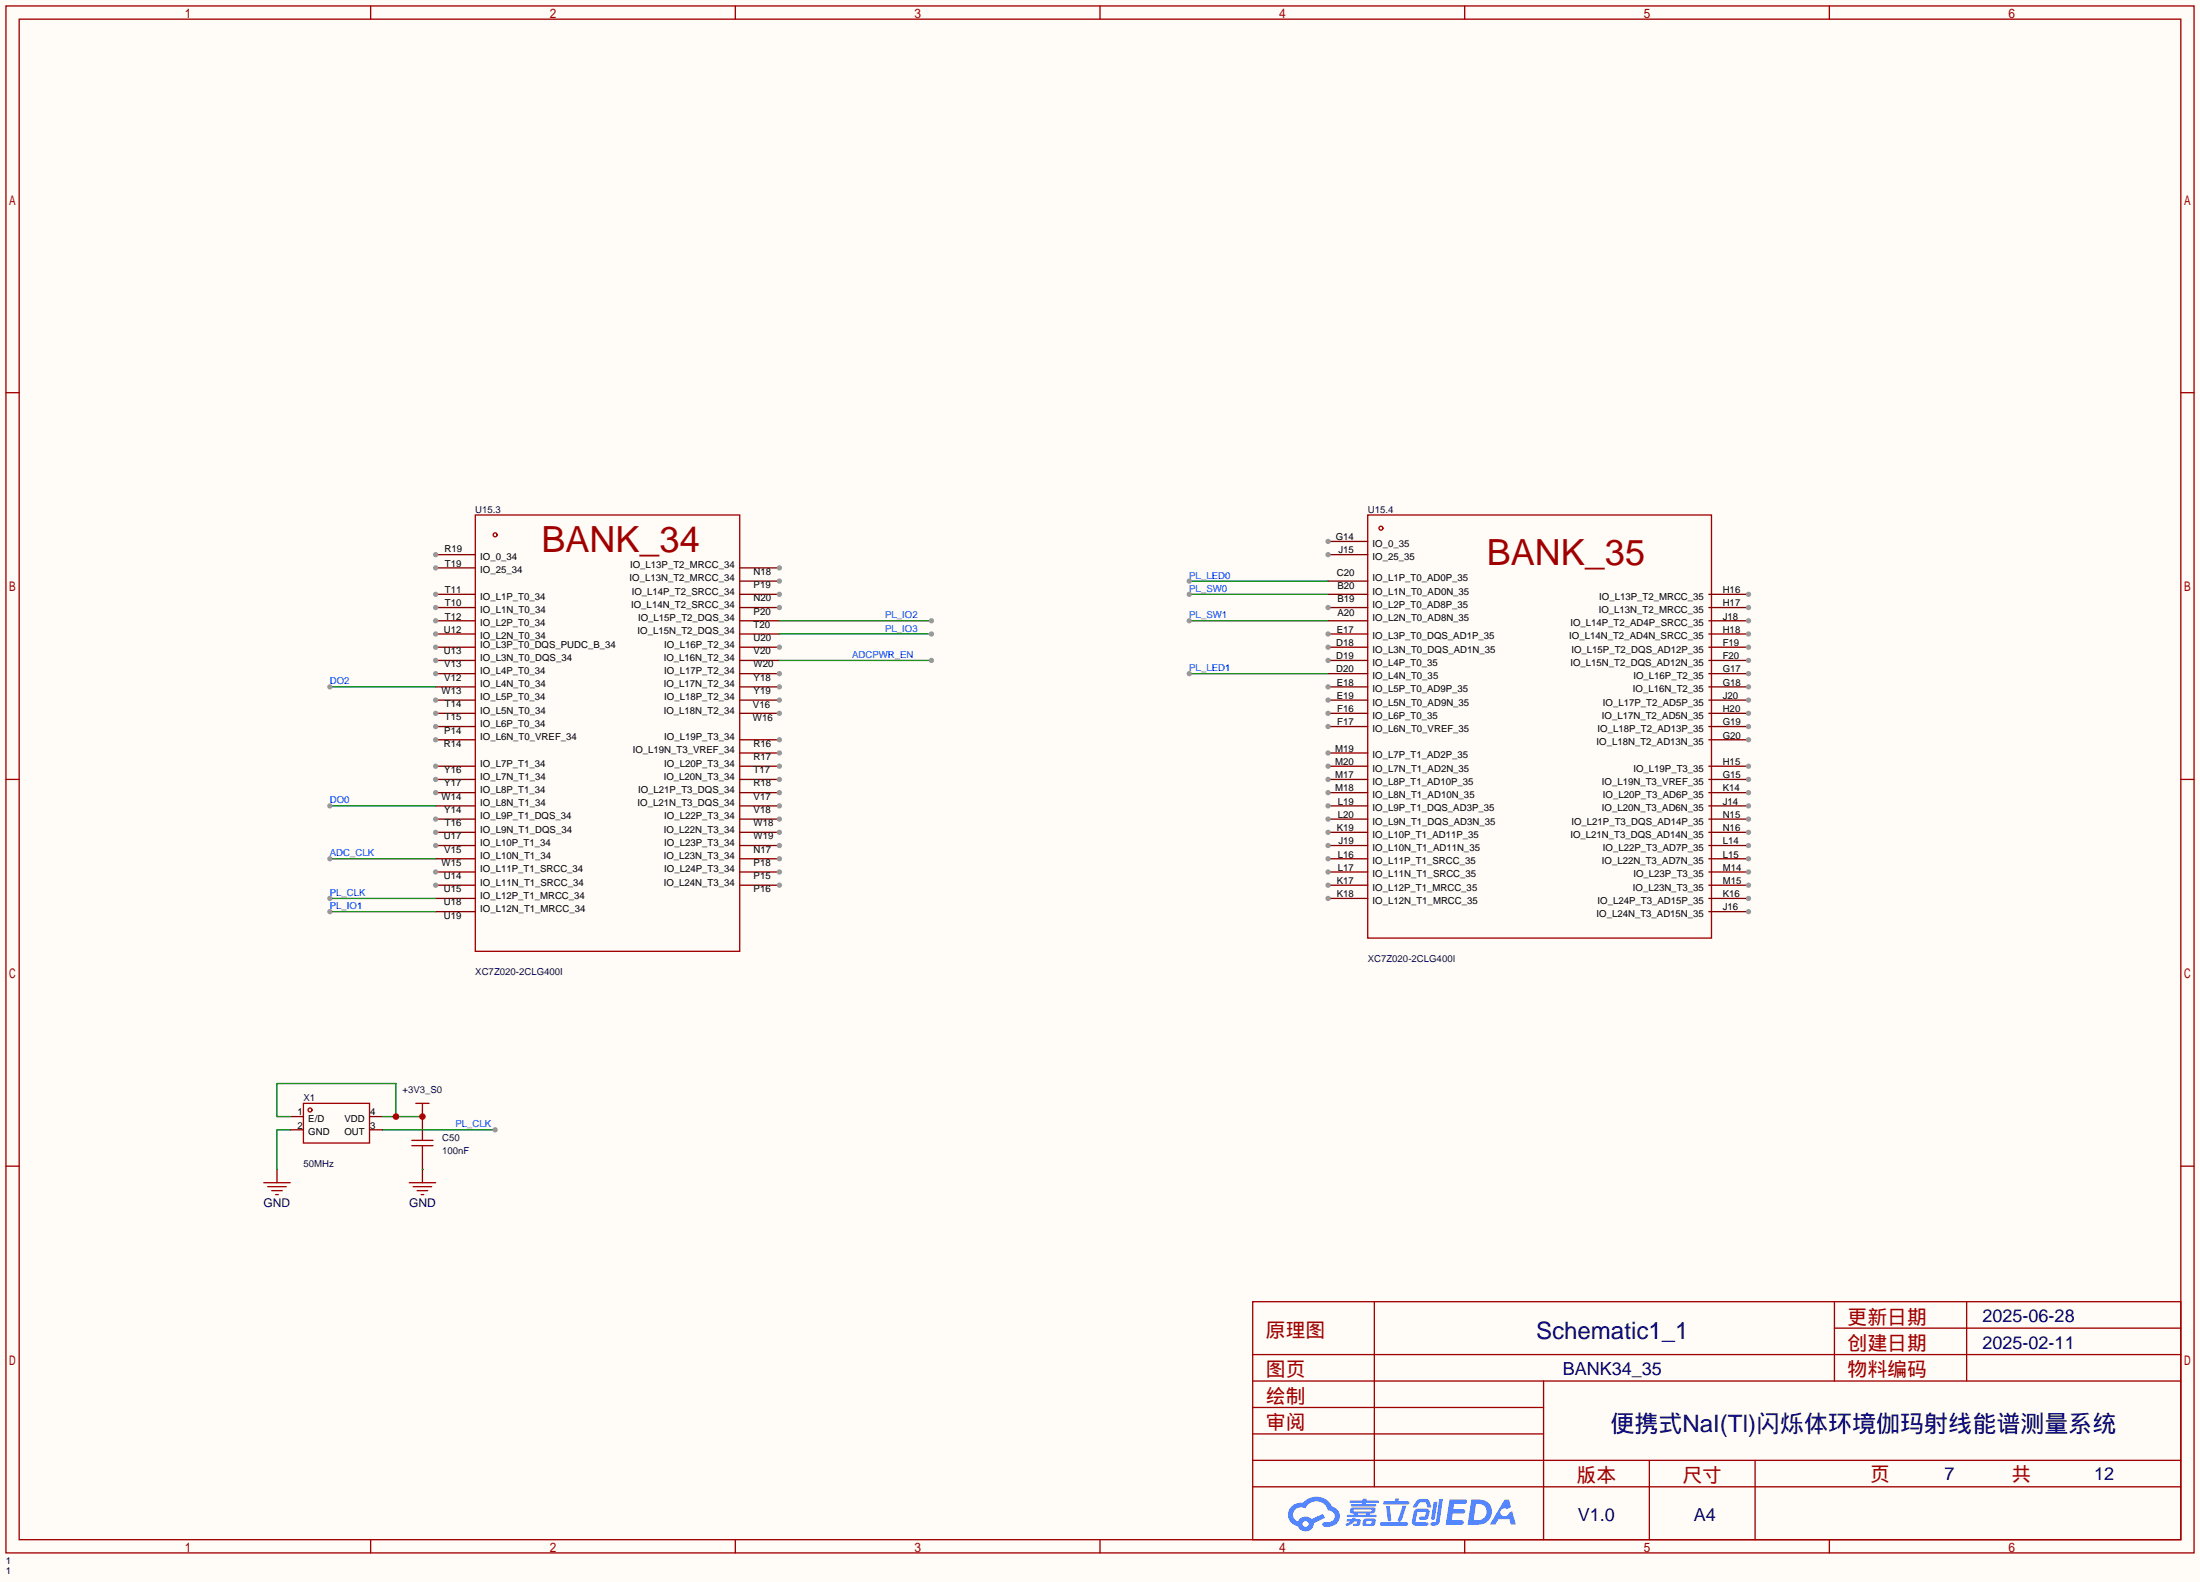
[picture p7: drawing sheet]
<svg xmlns="http://www.w3.org/2000/svg" width="423mm" height="304mm" viewBox="0 0 423 304" stroke-linecap="round" stroke-linejoin="round" font-family="sans-serif">
<path d="M0 0h422.7v303.9h-422.7z" fill="#fffcf7"/>
<g fill="none" stroke="#a10000" stroke-width=".25">
<path d="M1.1 1.1h420.4v297.2h-420.4zM3.7 3.7h415.3v292.1h-415.3zM71.2 1.1v2.6M141.3 1.1v2.6M211.3 1.1v2.6M281.4 1.1v2.6M351.5 1.1v2.6M1.1 75.4h2.6M419 75.4h2.5M1.1 149.7h2.6M419 149.7h2.5M1.1 224h2.6"/>
<path d="M419 224h2.5M240.7 250.1h178.3v45.7h-178.3zM264 250.1v35.5M352.4 250.1v15.2M352.4 255.1h66.6M377.8 250.1v15.2M240.7 270.4h55.8M240.7 265.3h178.3M240.7 275.5h55.8M240.7 260.2h178.3M296.5 265.3v30.5M71.2 295.8v2.5"/>
<path d="M141.3 295.8v2.5M211.3 295.8v2.5M240.7 285.6h178.3M240.7 280.5h178.3M281.4 295.8v2.5M316.9 280.5v15.3M337.2 280.5v15.3M351.5 295.8v2.5"/>
</g>
<g fill="#5487ff">
<path d="M278.5 288h2.1a.97 .97 0 0 1 1.3 .5 .53 .53 0 0 1-.7 .4h-1.8l-.2 1h1.9a.43 .43 0 0 1 .4 .5 .43 .43 0 0 1-.5 .4h-1.9l-.2 1.3h1.7a.45 .45 0 0 1 .6 .1 .45 .45 0 0 1-.2 .6l-3.3 .1z"/>
<path d="M289.1 288.1h.8l.4 1.4-.7 .4a.82 .82 0 0 0-1.2 .1 .82 .82 0 0 0 .1 1.1 .82 .82 0 0 0 1.1 0l.3-.5 .6-.3 .7 2.6h-1l-.2-1.1h-2.1l-.6 1.1h-1.1z"/>
<path d="M275.4 288.5h.8l-.5 3.2a.36 .36 0 0 1-.4 .3 .36 .36 0 0 1-.4-.3z"/>
<path d="M276.5 288h.7l-.6 4.3a1.13 1.13 0 0 1-1.8 .6l.2-.4 .7-.1 .2-.2z"/>
<path d="M272.2 288.3l.6-.3h1a.77 .77 0 0 1 .9 .5l.3 .9-.2 .2h-.5l-.3-.9-.2-.1h-1l-.7 1h-.6l-.1-.2z"/>
<path d="M271.8 290.2l.5-.4h1.7a.66 .66 0 0 1 .6 1l-.1 .4a.81 .81 0 0 1-.9 .8h-.7a.32 .32 0 0 1-.3-.4 .32 .32 0 0 1 .4-.3h.7l.2-.8h-1.6l-.3 1.9 2.1 .1a.32 .32 0 0 1 .3 .3 .32 .32 0 0 1-.3 .3h-2.3l-.5-.3-.1-.5z"/>
<path d="M265.2 292.4h5a.33 .33 0 0 1 .3 .4 .33 .33 0 0 1-.3 .3h-4.9l-.2-.2z"/>
<path d="M269.5 289.3h.7l-.6 2a1.04 1.04 0 0 1-.7 1l-.4-.3z"/>
<path d="M266.3 289.3h.7l.3 2.6a.34 .34 0 0 1-.3 .3 .34 .34 0 0 1-.4-.2z"/>
<path d="M265.8 288.4h2.2l.2-.6h.6l-.1 .6h1.8a.32 .32 0 0 1 .3 .3 .32 .32 0 0 1-.4 .3h-4.5l-.2-.1z"/>
<path d="M258.8 291.8h.9l.1-.2h.7l-.1 .2 .9 .1a.82 .82 0 0 1-.6 1.3h-.8v-.5l.8-.1v-.3h-.5l-.5 .4-1 .5-.2-.5 1-.4h-.8z"/>
<path d="M259.3 288.3h2.5v-.4h.8l-.1 .4h2.2l.2 .2-.2 .2h-2.3v.3h1.8l.2 .2-.2 .2h-4.5l-.2-.2 .1-.2h2l.1-.3h-2.3l-.1-.1z"/>
<path d="M282.7 288l-.8 4.9h1.7a2.47 2.47 0 0 0 2.9-1.7 2.47 2.47 0 0 0-1.4-3zM283.6 288.9a1.61 1.61 0 0 1 2 1.4 1.61 1.61 0 0 1-1.8 1.8h-.7z"/>
<path d="M259.5 289.8a.55 .55 0 0 0-.2 .7 .55 .55 0 0 0 .7 .2l.1 .3h-1.3v.4h5.5l.2-.1-.2-.3h-1.2l.2-.3a.7 .7 0 0 0 .8-.2 .7 .7 0 0 0 0-.9h-4.2zM260.1 290h3.3l.2 .1-.2 .3h-3.3l-.1-.2zM260.8 290.7h1.7l-.2 .3h-1.4z"/>
<path d="M262 291.9a1.05 1.05 0 0 0-.1 1.2 2.91 2.91 0 0 0 2.2-.1 .98 .98 0 0 0 0-1.2l-1.6-.1zM262.6 292.2h.8h.1v.3l-.2 .2h-.8z"/>
<path d="M248.2 289.4a2.23 2.23 0 0 0-.7 2.3 2.23 2.23 0 0 0 1.8 1.5 1.58 1.58 0 0 0 1.8 1 1.58 1.58 0 0 0 1.3-1.6l2.2-1-.5-.8-2.1 1a1.65 1.65 0 0 0-2.7 .5 1.45 1.45 0 0 1-.7-2 1.45 1.45 0 0 1 2-.6l.2 .1a2.3 2.3 0 0 1 2.3-1.4 2.3 2.3 0 0 1 2.1 1.8 1.12 1.12 0 0 1 1.2 1 1.12 1.12 0 0 1-1.1 1.2h-.7a.45 .45 0 0 0-.6 .4 .45 .45 0 0 0 .5 .5 2.21 2.21 0 0 0 2.2-.6 2.21 2.21 0 0 0 .5-2.2 2.13 2.13 0 0 0-1.3-1.1 3.3 3.3 0 0 0-5.6-.7l-1.1 .1zM250.3 292.8a.57 .57 0 0 1 1.1 0 .57 .57 0 0 1-1.1 0z"/>
</g>
<path d="M83.7 114.2h7.6" fill="none" stroke="#870000" stroke-width=".25"/>
<circle cx="83.7" cy="114.2" r=".51" fill="#999"/>
<path d="M83.7 116.7h7.6" fill="none" stroke="#870000" stroke-width=".25"/>
<circle cx="83.7" cy="116.7" r=".51" fill="#999"/>
<path d="M83.7 119.3h7.6" fill="none" stroke="#870000" stroke-width=".25"/>
<circle cx="83.7" cy="119.3" r=".51" fill="#999"/>
<path d="M83.7 121.8h7.6" fill="none" stroke="#870000" stroke-width=".25"/>
<circle cx="83.7" cy="121.8" r=".51" fill="#999"/>
<path d="M83.7 124.3h7.6" fill="none" stroke="#870000" stroke-width=".25"/>
<circle cx="83.7" cy="124.3" r=".51" fill="#999"/>
<path d="M83.7 126.9h7.6" fill="none" stroke="#870000" stroke-width=".25"/>
<circle cx="83.7" cy="126.9" r=".51" fill="#999"/>
<path d="M83.7 129.4h7.6" fill="none" stroke="#870000" stroke-width=".25"/>
<circle cx="83.7" cy="129.4" r=".51" fill="#999"/>
<path d="M83.7 132h7.6M83.7 134.5h7.6" fill="none" stroke="#870000" stroke-width=".25"/>
<circle cx="83.7" cy="134.5" r=".51" fill="#999"/>
<path d="M83.7 137h7.6" fill="none" stroke="#870000" stroke-width=".25"/>
<circle cx="83.7" cy="137" r=".51" fill="#999"/>
<path d="M83.7 139.6h7.6" fill="none" stroke="#870000" stroke-width=".25"/>
<circle cx="83.7" cy="139.6" r=".51" fill="#999"/>
<path d="M83.7 142.1h7.6" fill="none" stroke="#870000" stroke-width=".25"/>
<circle cx="83.7" cy="142.1" r=".51" fill="#999"/>
<path d="M83.7 147.2h7.6" fill="none" stroke="#870000" stroke-width=".25"/>
<circle cx="83.7" cy="147.2" r=".51" fill="#999"/>
<path d="M83.7 149.7h7.6" fill="none" stroke="#870000" stroke-width=".25"/>
<circle cx="83.7" cy="149.7" r=".51" fill="#999"/>
<path d="M83.7 152.3h7.6" fill="none" stroke="#870000" stroke-width=".25"/>
<circle cx="83.7" cy="152.3" r=".51" fill="#999"/>
<path d="M83.7 154.8h7.6M83.7 157.4h7.6" fill="none" stroke="#870000" stroke-width=".25"/>
<circle cx="83.7" cy="157.4" r=".51" fill="#999"/>
<path d="M83.7 159.9h7.6" fill="none" stroke="#870000" stroke-width=".25"/>
<circle cx="83.7" cy="159.9" r=".51" fill="#999"/>
<path d="M83.7 162.4h7.6" fill="none" stroke="#870000" stroke-width=".25"/>
<circle cx="83.7" cy="162.4" r=".51" fill="#999"/>
<path d="M83.7 165h7.6M83.7 167.5h7.6" fill="none" stroke="#870000" stroke-width=".25"/>
<circle cx="83.7" cy="167.5" r=".51" fill="#999"/>
<path d="M83.7 170.1h7.6" fill="none" stroke="#870000" stroke-width=".25"/>
<circle cx="83.7" cy="170.1" r=".51" fill="#999"/>
<path d="M142.1 109.1h7.6M83.7 172.6h7.6M83.7 175.1h7.6" fill="none" stroke="#870000" stroke-width=".25"/>
<circle cx="149.7" cy="109.1" r=".51" fill="#999"/>
<path d="M142.1 111.6h7.6" fill="none" stroke="#870000" stroke-width=".25"/>
<circle cx="149.7" cy="111.6" r=".51" fill="#999"/>
<path d="M142.1 114.2h7.6" fill="none" stroke="#870000" stroke-width=".25"/>
<circle cx="149.7" cy="114.2" r=".51" fill="#999"/>
<path d="M142.1 116.7h7.6" fill="none" stroke="#870000" stroke-width=".25"/>
<circle cx="149.7" cy="116.7" r=".51" fill="#999"/>
<path d="M142.1 119.3h7.6M142.1 121.8h7.6M142.1 124.3h7.6" fill="none" stroke="#870000" stroke-width=".25"/>
<circle cx="149.7" cy="124.3" r=".51" fill="#999"/>
<path d="M142.1 126.9h7.6M142.1 129.4h7.6" fill="none" stroke="#870000" stroke-width=".25"/>
<circle cx="149.7" cy="129.4" r=".51" fill="#999"/>
<path d="M142.1 132h7.6" fill="none" stroke="#870000" stroke-width=".25"/>
<circle cx="149.7" cy="132" r=".51" fill="#999"/>
<path d="M142.1 134.5h7.6" fill="none" stroke="#870000" stroke-width=".25"/>
<circle cx="149.7" cy="134.5" r=".51" fill="#999"/>
<path d="M142.1 137h7.6" fill="none" stroke="#870000" stroke-width=".25"/>
<circle cx="149.7" cy="137" r=".51" fill="#999"/>
<path d="M142.1 142.1h7.6" fill="none" stroke="#870000" stroke-width=".25"/>
<circle cx="149.7" cy="142.1" r=".51" fill="#999"/>
<path d="M142.1 144.7h7.6" fill="none" stroke="#870000" stroke-width=".25"/>
<circle cx="149.7" cy="144.7" r=".51" fill="#999"/>
<path d="M142.1 147.2h7.6" fill="none" stroke="#870000" stroke-width=".25"/>
<circle cx="149.7" cy="147.2" r=".51" fill="#999"/>
<path d="M142.1 149.7h7.6" fill="none" stroke="#870000" stroke-width=".25"/>
<circle cx="149.7" cy="149.7" r=".51" fill="#999"/>
<path d="M142.1 152.3h7.6" fill="none" stroke="#870000" stroke-width=".25"/>
<circle cx="149.7" cy="152.3" r=".51" fill="#999"/>
<path d="M142.1 154.8h7.6" fill="none" stroke="#870000" stroke-width=".25"/>
<circle cx="149.7" cy="154.8" r=".51" fill="#999"/>
<path d="M142.1 157.4h7.6" fill="none" stroke="#870000" stroke-width=".25"/>
<circle cx="149.7" cy="157.4" r=".51" fill="#999"/>
<path d="M142.1 159.9h7.6" fill="none" stroke="#870000" stroke-width=".25"/>
<circle cx="149.7" cy="159.9" r=".51" fill="#999"/>
<path d="M142.1 162.4h7.6" fill="none" stroke="#870000" stroke-width=".25"/>
<circle cx="149.7" cy="162.4" r=".51" fill="#999"/>
<path d="M142.1 165h7.6" fill="none" stroke="#870000" stroke-width=".25"/>
<circle cx="149.7" cy="165" r=".51" fill="#999"/>
<path d="M142.1 167.5h7.6" fill="none" stroke="#870000" stroke-width=".25"/>
<circle cx="149.7" cy="167.5" r=".51" fill="#999"/>
<path d="M142.1 170.1h7.6" fill="none" stroke="#870000" stroke-width=".25"/>
<circle cx="149.7" cy="170.1" r=".51" fill="#999"/>
<path d="M83.7 106.6h7.6" fill="none" stroke="#870000" stroke-width=".25"/>
<circle cx="83.7" cy="106.6" r=".51" fill="#999"/>
<path d="M83.7 109.1h7.6" fill="none" stroke="#870000" stroke-width=".25"/>
<circle cx="83.7" cy="109.1" r=".51" fill="#999"/>
<g fill="none" stroke="#a10000" stroke-width=".25">
<path d="M91.3 98.9h50.8v83.9h-50.8zM262.8 98.9h66v81.3h-66z"/>
<circle cx="95.1" cy="102.7" r=".38"/>
</g>
<path d="M255.1 121.8h7.7" fill="none" stroke="#870000" stroke-width=".25"/>
<circle cx="255.1" cy="121.8" r=".51" fill="#999"/>
<path d="M255.1 124.3h7.7" fill="none" stroke="#870000" stroke-width=".25"/>
<circle cx="255.1" cy="124.3" r=".51" fill="#999"/>
<path d="M255.1 126.9h7.7" fill="none" stroke="#870000" stroke-width=".25"/>
<circle cx="255.1" cy="126.9" r=".51" fill="#999"/>
<path d="M255.1 129.4h7.7M255.1 132h7.7" fill="none" stroke="#870000" stroke-width=".25"/>
<circle cx="255.1" cy="132" r=".51" fill="#999"/>
<path d="M255.1 134.5h7.7" fill="none" stroke="#870000" stroke-width=".25"/>
<circle cx="255.1" cy="134.5" r=".51" fill="#999"/>
<path d="M255.1 137h7.7" fill="none" stroke="#870000" stroke-width=".25"/>
<circle cx="255.1" cy="137" r=".51" fill="#999"/>
<path d="M255.1 139.6h7.7" fill="none" stroke="#870000" stroke-width=".25"/>
<circle cx="255.1" cy="139.6" r=".51" fill="#999"/>
<path d="M255.1 144.7h7.7" fill="none" stroke="#870000" stroke-width=".25"/>
<circle cx="255.1" cy="144.7" r=".51" fill="#999"/>
<path d="M255.1 147.2h7.7" fill="none" stroke="#870000" stroke-width=".25"/>
<circle cx="255.1" cy="147.2" r=".51" fill="#999"/>
<path d="M255.1 149.7h7.7" fill="none" stroke="#870000" stroke-width=".25"/>
<circle cx="255.1" cy="149.7" r=".51" fill="#999"/>
<path d="M255.1 152.3h7.7" fill="none" stroke="#870000" stroke-width=".25"/>
<circle cx="255.1" cy="152.3" r=".51" fill="#999"/>
<path d="M255.1 154.8h7.7" fill="none" stroke="#870000" stroke-width=".25"/>
<circle cx="255.1" cy="154.8" r=".51" fill="#999"/>
<path d="M255.1 157.4h7.7" fill="none" stroke="#870000" stroke-width=".25"/>
<circle cx="255.1" cy="157.4" r=".51" fill="#999"/>
<path d="M255.1 159.9h7.7" fill="none" stroke="#870000" stroke-width=".25"/>
<circle cx="255.1" cy="159.9" r=".51" fill="#999"/>
<path d="M255.1 162.4h7.7" fill="none" stroke="#870000" stroke-width=".25"/>
<circle cx="255.1" cy="162.4" r=".51" fill="#999"/>
<path d="M255.1 165h7.7" fill="none" stroke="#870000" stroke-width=".25"/>
<circle cx="255.1" cy="165" r=".51" fill="#999"/>
<path d="M255.1 167.5h7.7" fill="none" stroke="#870000" stroke-width=".25"/>
<circle cx="255.1" cy="167.5" r=".51" fill="#999"/>
<path d="M255.1 170.1h7.7" fill="none" stroke="#870000" stroke-width=".25"/>
<circle cx="255.1" cy="170.1" r=".51" fill="#999"/>
<path d="M255.1 172.6h7.7" fill="none" stroke="#870000" stroke-width=".25"/>
<circle cx="255.1" cy="172.6" r=".51" fill="#999"/>
<path d="M328.3 114.2h7.6" fill="none" stroke="#870000" stroke-width=".25"/>
<circle cx="335.9" cy="114.2" r=".51" fill="#999"/>
<path d="M328.3 116.7h7.6" fill="none" stroke="#870000" stroke-width=".25"/>
<circle cx="335.9" cy="116.7" r=".51" fill="#999"/>
<path d="M328.3 119.3h7.6" fill="none" stroke="#870000" stroke-width=".25"/>
<circle cx="335.9" cy="119.3" r=".51" fill="#999"/>
<path d="M328.3 121.8h7.6" fill="none" stroke="#870000" stroke-width=".25"/>
<circle cx="335.9" cy="121.8" r=".51" fill="#999"/>
<path d="M328.3 124.3h7.6" fill="none" stroke="#870000" stroke-width=".25"/>
<circle cx="335.9" cy="124.3" r=".51" fill="#999"/>
<path d="M328.3 126.9h7.6" fill="none" stroke="#870000" stroke-width=".25"/>
<circle cx="335.9" cy="126.9" r=".51" fill="#999"/>
<path d="M328.3 129.4h7.6" fill="none" stroke="#870000" stroke-width=".25"/>
<circle cx="335.9" cy="129.4" r=".51" fill="#999"/>
<path d="M328.3 132h7.6" fill="none" stroke="#870000" stroke-width=".25"/>
<circle cx="335.9" cy="132" r=".51" fill="#999"/>
<path d="M328.3 134.5h7.6" fill="none" stroke="#870000" stroke-width=".25"/>
<circle cx="335.9" cy="134.5" r=".51" fill="#999"/>
<path d="M328.3 137h7.6" fill="none" stroke="#870000" stroke-width=".25"/>
<circle cx="335.9" cy="137" r=".51" fill="#999"/>
<path d="M328.3 139.6h7.6" fill="none" stroke="#870000" stroke-width=".25"/>
<circle cx="335.9" cy="139.6" r=".51" fill="#999"/>
<path d="M328.3 142.1h7.6" fill="none" stroke="#870000" stroke-width=".25"/>
<circle cx="335.9" cy="142.1" r=".51" fill="#999"/>
<path d="M328.3 147.2h7.6" fill="none" stroke="#870000" stroke-width=".25"/>
<circle cx="335.9" cy="147.2" r=".51" fill="#999"/>
<path d="M328.3 149.7h7.6" fill="none" stroke="#870000" stroke-width=".25"/>
<circle cx="335.9" cy="149.7" r=".51" fill="#999"/>
<path d="M328.3 152.3h7.6" fill="none" stroke="#870000" stroke-width=".25"/>
<circle cx="335.9" cy="152.3" r=".51" fill="#999"/>
<path d="M328.3 154.8h7.6" fill="none" stroke="#870000" stroke-width=".25"/>
<circle cx="335.9" cy="154.8" r=".51" fill="#999"/>
<path d="M328.3 157.4h7.6" fill="none" stroke="#870000" stroke-width=".25"/>
<circle cx="335.9" cy="157.4" r=".51" fill="#999"/>
<path d="M328.3 159.9h7.6" fill="none" stroke="#870000" stroke-width=".25"/>
<circle cx="335.9" cy="159.9" r=".51" fill="#999"/>
<path d="M328.3 162.4h7.6" fill="none" stroke="#870000" stroke-width=".25"/>
<circle cx="335.9" cy="162.4" r=".51" fill="#999"/>
<path d="M328.3 165h7.6" fill="none" stroke="#870000" stroke-width=".25"/>
<circle cx="335.9" cy="165" r=".51" fill="#999"/>
<path d="M328.3 167.5h7.6" fill="none" stroke="#870000" stroke-width=".25"/>
<circle cx="335.9" cy="167.5" r=".51" fill="#999"/>
<path d="M328.3 170.1h7.6" fill="none" stroke="#870000" stroke-width=".25"/>
<circle cx="335.9" cy="170.1" r=".51" fill="#999"/>
<path d="M328.3 172.6h7.6" fill="none" stroke="#870000" stroke-width=".25"/>
<circle cx="335.9" cy="172.6" r=".51" fill="#999"/>
<path d="M328.3 175.1h7.6" fill="none" stroke="#870000" stroke-width=".25"/>
<circle cx="335.9" cy="175.1" r=".51" fill="#999"/>
<path d="M255.1 106.6h7.7" fill="none" stroke="#870000" stroke-width=".25"/>
<circle cx="255.1" cy="106.6" r=".51" fill="#999"/>
<circle cx="265.3" cy="101.5" r=".38" fill="none" stroke="#a10000" stroke-width=".25"/>
<path d="M255.1 104h7.7" fill="none" stroke="#870000" stroke-width=".25"/>
<circle cx="255.1" cy="104" r=".51" fill="#999"/>
<path d="M255.1 111.6h7.7M255.1 114.2h7.7M255.1 116.7h7.7" fill="none" stroke="#870000" stroke-width=".25"/>
<circle cx="255.1" cy="116.7" r=".51" fill="#999"/>
<path d="M255.1 119.3h7.7" fill="none" stroke="#870000" stroke-width=".25"/>
<path d="M63.4 172.6h20.3" fill="none" stroke="#008700" stroke-width=".25"/>
<circle cx="63.4" cy="172.6" r=".51" fill="#999"/>
<g fill="none" stroke="#a10000" stroke-width=".25">
<path d="M58.3 212h12.7v7.6h-12.7zM79.1 219.1h4.1M79.9 212h2.5M81.2 212v1.2M81.2 217v2.1M79.1 220.1h4.1M81.2 220.1v2"/>
<circle cx="59.6" cy="213.2" r=".38"/>
</g>
<path d="M55.8 214.5h2.5M55.8 217h2.5M71 214.5h2.5M71 217h2.5M81.2 213.2v3.8M81.2 222.1v2.6" fill="none" stroke="#870000" stroke-width=".25"/>
<path d="M55.8 214.5h-2.6v-6.3h22.9v6.3M73.5 214.5h7.7" fill="none" stroke="#008700" stroke-width=".25"/>
<g fill="#c00">
<circle cx="81.2" cy="214.5" r=".63"/>
<circle cx="76.1" cy="214.5" r=".63"/>
</g>
<path d="M53.2 224.7v2.5M81.2 224.7v2.5" fill="none" stroke="#870000" stroke-width=".25"/>
<path d="M50.7 227.2h5.1M51.4 228h3.6M52.2 228.7h2M53 229.5h.5M78.6 227.2h5.1M79.4 228h3.5M80.1 228.7h2.1M80.9 229.5h.5" fill="none" stroke="#a10000" stroke-width=".25"/>
<path d="M55.8 217h-2.6v7.7M73.5 217h21.6M81.2 224.7h.1" fill="none" stroke="#008700" stroke-width=".25"/>
<circle cx="95.1" cy="217" r=".51" fill="#999"/>
<path d="M228.5 111.6h26.6" fill="none" stroke="#008700" stroke-width=".25"/>
<circle cx="228.5" cy="111.6" r=".51" fill="#999"/>
<path d="M228.5 114.2h26.6" fill="none" stroke="#008700" stroke-width=".25"/>
<circle cx="228.5" cy="114.2" r=".51" fill="#999"/>
<path d="M228.5 119.3h26.6" fill="none" stroke="#008700" stroke-width=".25"/>
<circle cx="228.5" cy="119.3" r=".51" fill="#999"/>
<path d="M228.5 129.4h26.6" fill="none" stroke="#008700" stroke-width=".25"/>
<circle cx="228.5" cy="129.4" r=".51" fill="#999"/>
<path d="M63.4 154.8h20.3" fill="none" stroke="#008700" stroke-width=".25"/>
<circle cx="63.4" cy="154.8" r=".51" fill="#999"/>
<path d="M63.4 132h20.3" fill="none" stroke="#008700" stroke-width=".25"/>
<circle cx="63.4" cy="132" r=".51" fill="#999"/>
<path d="M63.4 165h20.3" fill="none" stroke="#008700" stroke-width=".25"/>
<circle cx="63.4" cy="165" r=".51" fill="#999"/>
<path d="M149.7 119.3h29.2" fill="none" stroke="#008700" stroke-width=".25"/>
<circle cx="178.9" cy="119.3" r=".51" fill="#999"/>
<path d="M149.7 121.8h29.2" fill="none" stroke="#008700" stroke-width=".25"/>
<circle cx="178.9" cy="121.8" r=".51" fill="#999"/>
<path d="M63.4 175.1h20.3" fill="none" stroke="#008700" stroke-width=".25"/>
<circle cx="63.4" cy="175.1" r=".51" fill="#999"/>
<path d="M149.7 126.9h29.2" fill="none" stroke="#008700" stroke-width=".25"/>
<circle cx="178.9" cy="126.9" r=".51" fill="#999"/>
<g font-size="6.9" fill="#a00000">
<text x="104" y="106.1">BANK_34</text>
<text x="285.6" y="108.6">BANK_35</text>
</g>
<g font-size="4.6" fill="#000080">
<text x="295.1" y="257.2">Schematic1_1</text>
<text x="309.4" y="275">便携式NaI(Tl)闪烁体环境伽玛射线能谱测量系统</text>
</g>
<g font-size="3.8" fill="#a00000">
<text x="243.2" y="256.8">原理图</text>
<text x="355" y="254.3">更新日期</text>
<text x="355" y="259.3">创建日期</text>
<text x="243.2" y="269.5">绘制</text>
<text x="243.2" y="264.4">图页</text>
<text x="355" y="264.4">物料编码</text>
<text x="243.2" y="274.6">审阅</text>
<text x="302.9" y="284.7">版本</text>
<text x="323.2" y="284.7">尺寸</text>
<text x="359.3" y="284.5">页</text>
<text x="386.5" y="284.5">共</text>
</g>
<g font-size="3.5" fill="#000080">
<text x="380.9" y="254">2025-06-28</text>
<text x="380.9" y="259.1">2025-02-11</text>
<text x="300.2" y="264.2">BANK34_35</text>
<text x="373.6" y="284.3">7</text>
<text x="402.3" y="284.3">12</text>
<text x="303.1" y="292.1">V1.0</text>
<text x="325.4" y="292.1">A4</text>
</g>
<g font-size="2.3" fill="#000080">
<text x="50.6" y="231.8">GND</text>
<text x="78.6" y="231.8">GND</text>
</g>
<g font-size="1.8" fill="#000080">
<text x="91.3" y="98.5">U15.3</text>
<text x="262.8" y="98.5">U15.4</text>
<text x="262.8" y="184.8">XC7Z020-2CLG400I</text>
<text x="91.3" y="187.4">XC7Z020-2CLG400I</text>
<text x="77.3" y="210">+3V3_S0</text>
<text x="58.3" y="211.5">X1</text>
<text x="85" y="219.1">C50</text>
<text x="85" y="221.7">100nF</text>
<text x="58.3" y="224.2">50MHz</text>
<text x="1.1" y="300.4">1</text>
<text x="1.1" y="302.4">1</text>
</g>
<g font-size="1.8">
<text x="85.4" y="106.1">R19</text>
<text x="92.3" y="107.6">IO_0_34</text>
<text x="256.6" y="103.8">G14</text>
<text x="257.1" y="106.3">J15</text>
<text x="263.7" y="107.6">IO_25_35</text>
<text x="263.7" y="105.1">IO_0_35</text>
<text x="85.5" y="113.9">T11</text>
<text x="85.5" y="108.9">T19</text>
<text x="92.3" y="110.1">IO_25_34</text>
<text x="120.9" y="111.7">IO_L13N_T2_MRCC_34</text>
<text x="121.1" y="109.2">IO_L13P_T2_MRCC_34</text>
<text x="144.8" y="110.4">N18</text>
<text x="144.8" y="113">P19</text>
<text x="256.8" y="110.7">C20</text>
<text x="256.9" y="113.2">B20</text>
<text x="263.7" y="111.7">IO_L1P_T0_AD0P_35</text>
<text x="331" y="113.9">H16</text>
<text x="85.5" y="116.5">T10</text>
<text x="85.5" y="119">T12</text>
<text x="92.3" y="115.2">IO_L1P_T0_34</text>
<text x="92.3" y="117.8">IO_L1N_T0_34</text>
<text x="121.3" y="116.8">IO_L14N_T2_SRCC_34</text>
<text x="121.4" y="114.2">IO_L14P_T2_SRCC_34</text>
<text x="122.6" y="119.3">IO_L15P_T2_DQS_34</text>
<text x="144.8" y="115.5">N20</text>
<text x="144.8" y="118.1">P20</text>
<text x="256.9" y="115.7">B19</text>
<text x="256.9" y="118.3">A20</text>
<text x="263.7" y="114.2">IO_L1N_T0_AD0N_35</text>
<text x="263.7" y="116.8">IO_L2P_T0_AD8P_35</text>
<text x="263.7" y="119.3">IO_L2N_T0_AD8N_35</text>
<text x="307.1" y="117.8">IO_L13N_T2_MRCC_35</text>
<text x="307.2" y="115.2">IO_L13P_T2_MRCC_35</text>
<text x="331" y="116.5">H17</text>
<text x="331" y="119">J18</text>
<text x="85.3" y="121.6">U12</text>
<text x="85.3" y="125.7">U13</text>
<text x="92.3" y="120.3">IO_L2P_T0_34</text>
<text x="92.3" y="122.8">IO_L2N_T0_34</text>
<text x="92.3" y="124.4">IO_L3P_T0_DQS_PUDC_B_34</text>
<text x="122.5" y="121.9">IO_L15N_T2_DQS_34</text>
<text x="127.6" y="124.4">IO_L16P_T2_34</text>
<text x="144.8" y="120.6">T20</text>
<text x="144.8" y="123.1">U20</text>
<text x="144.8" y="125.7">V20</text>
<text x="256.7" y="124.1">D18</text>
<text x="256.8" y="121.6">E17</text>
<text x="263.7" y="122.8">IO_L3P_T0_DQS_AD1P_35</text>
<text x="263.7" y="125.4">IO_L3N_T0_DQS_AD1N_35</text>
<text x="301.5" y="122.8">IO_L14N_T2_AD4N_SRCC_35</text>
<text x="301.7" y="120.3">IO_L14P_T2_AD4P_SRCC_35</text>
<text x="301.9" y="125.4">IO_L15P_T2_DQS_AD12P_35</text>
<text x="331" y="121.6">H18</text>
<text x="331" y="124.1">F19</text>
<text x="85.4" y="128.2">V13</text>
<text x="85.4" y="130.8">V12</text>
<text x="92.3" y="126.9">IO_L3N_T0_DQS_34</text>
<text x="92.3" y="129.5">IO_L4P_T0_34</text>
<text x="127.5" y="126.9">IO_L16N_T2_34</text>
<text x="127.6" y="129.5">IO_L17P_T2_34</text>
<text x="144.8" y="128.2">W20</text>
<text x="144.8" y="130.8">Y18</text>
<text x="256.7" y="126.6">D19</text>
<text x="256.7" y="129.2">D20</text>
<text x="256.8" y="131.7">E18</text>
<text x="263.7" y="127.9">IO_L4P_T0_35</text>
<text x="263.7" y="130.5">IO_L4N_T0_35</text>
<text x="301.7" y="127.9">IO_L15N_T2_DQS_AD12N_35</text>
<text x="313.8" y="130.5">IO_L16P_T2_35</text>
<text x="331" y="126.6">F20</text>
<text x="331" y="129.2">G17</text>
<text x="331" y="131.7">G18</text>
<text x="84.8" y="133.3">W13</text>
<text x="85.5" y="135.8">T14</text>
<text x="92.3" y="132">IO_L4N_T0_34</text>
<text x="92.3" y="134.6">IO_L5P_T0_34</text>
<text x="92.3" y="137.1">IO_L5N_T0_34</text>
<text x="127.5" y="132">IO_L17N_T2_34</text>
<text x="127.5" y="137.1">IO_L18N_T2_34</text>
<text x="127.6" y="134.6">IO_L18P_T2_34</text>
<text x="144.7" y="136.1">V16</text>
<text x="144.8" y="133.3">Y19</text>
<text x="256.8" y="134.3">E19</text>
<text x="256.9" y="136.8">F16</text>
<text x="263.7" y="133">IO_L5P_T0_AD9P_35</text>
<text x="263.7" y="135.5">IO_L5N_T0_AD9N_35</text>
<text x="307.9" y="135.5">IO_L17P_T2_AD5P_35</text>
<text x="313.7" y="133">IO_L16N_T2_35</text>
<text x="331" y="134.3">J20</text>
<text x="331" y="136.8">H20</text>
<text x="85.3" y="143.5">R14</text>
<text x="85.4" y="140.9">P14</text>
<text x="85.5" y="138.4">T15</text>
<text x="92.3" y="139.6">IO_L6P_T0_34</text>
<text x="92.3" y="142.2">IO_L6N_T0_VREF_34</text>
<text x="127.6" y="142.2">IO_L19P_T3_34</text>
<text x="144.7" y="138.6">W16</text>
<text x="144.8" y="143.5">R16</text>
<text x="256.9" y="139.3">F17</text>
<text x="263.7" y="138.1">IO_L6P_T0_35</text>
<text x="263.7" y="140.6">IO_L6N_T0_VREF_35</text>
<text x="306.7" y="143.2">IO_L18N_T2_AD13N_35</text>
<text x="306.9" y="140.6">IO_L18P_T2_AD13P_35</text>
<text x="307.7" y="138.1">IO_L17N_T2_AD5N_35</text>
<text x="331" y="139.3">G19</text>
<text x="331" y="141.9">G20</text>
<text x="85.4" y="148.5">Y16</text>
<text x="92.3" y="147.3">IO_L7P_T1_34</text>
<text x="92.3" y="149.8">IO_L7N_T1_34</text>
<text x="121.6" y="144.7">IO_L19N_T3_VREF_34</text>
<text x="127.5" y="149.8">IO_L20N_T3_34</text>
<text x="127.6" y="147.3">IO_L20P_T3_34</text>
<text x="144.8" y="146">R17</text>
<text x="144.8" y="148.5">T17</text>
<text x="256.5" y="144.4">M19</text>
<text x="256.5" y="147">M20</text>
<text x="256.5" y="149.5">M17</text>
<text x="263.7" y="145.7">IO_L7P_T1_AD2P_35</text>
<text x="263.7" y="148.2">IO_L7N_T1_AD2N_35</text>
<text x="313.8" y="148.2">IO_L19P_T3_35</text>
<text x="331" y="147">H15</text>
<text x="331" y="149.5">G15</text>
<text x="84.8" y="153.6">W14</text>
<text x="85.4" y="151.1">Y17</text>
<text x="92.3" y="152.3">IO_L8P_T1_34</text>
<text x="92.3" y="154.9">IO_L8N_T1_34</text>
<text x="122.5" y="154.9">IO_L21N_T3_DQS_34</text>
<text x="122.6" y="152.3">IO_L21P_T3_DQS_34</text>
<text x="144.8" y="151.1">R18</text>
<text x="144.8" y="153.6">V17</text>
<text x="256.5" y="152">M18</text>
<text x="257" y="154.6">L19</text>
<text x="263.7" y="150.8">IO_L8P_T1_AD10P_35</text>
<text x="263.7" y="153.3">IO_L8N_T1_AD10N_35</text>
<text x="263.7" y="155.9">IO_L9P_T1_DQS_AD3P_35</text>
<text x="307.7" y="150.8">IO_L19N_T3_VREF_35</text>
<text x="307.7" y="155.9">IO_L20N_T3_AD6N_35</text>
<text x="307.9" y="153.3">IO_L20P_T3_AD6P_35</text>
<text x="331" y="152">K14</text>
<text x="331" y="154.6">J14</text>
<text x="85.3" y="161.2">U17</text>
<text x="85.4" y="156.2">Y14</text>
<text x="85.5" y="158.7">T16</text>
<text x="92.3" y="157.4">IO_L9P_T1_DQS_34</text>
<text x="92.3" y="160">IO_L9N_T1_DQS_34</text>
<text x="127.5" y="160">IO_L22N_T3_34</text>
<text x="127.6" y="157.4">IO_L22P_T3_34</text>
<text x="144.8" y="156.2">V18</text>
<text x="144.8" y="158.7">W18</text>
<text x="144.8" y="161.2">W19</text>
<text x="256.8" y="159.7">K19</text>
<text x="257" y="157.1">L20</text>
<text x="263.7" y="158.4">IO_L9N_T1_DQS_AD3N_35</text>
<text x="263.7" y="160.9">IO_L10P_T1_AD11P_35</text>
<text x="301.7" y="160.9">IO_L21N_T3_DQS_AD14N_35</text>
<text x="301.9" y="158.4">IO_L21P_T3_DQS_AD14P_35</text>
<text x="331" y="157.1">N15</text>
<text x="331" y="159.7">N16</text>
<text x="84.8" y="166.3">W15</text>
<text x="85.4" y="163.8">V15</text>
<text x="92.3" y="162.5">IO_L10P_T1_34</text>
<text x="92.3" y="165">IO_L10N_T1_34</text>
<text x="92.3" y="167.6">IO_L11P_T1_SRCC_34</text>
<text x="127.5" y="165">IO_L23N_T3_34</text>
<text x="127.6" y="162.5">IO_L23P_T3_34</text>
<text x="127.6" y="167.6">IO_L24P_T3_34</text>
<text x="144.8" y="163.8">N17</text>
<text x="144.8" y="166.3">P18</text>
<text x="257" y="164.7">L16</text>
<text x="257" y="167.3">L17</text>
<text x="257.1" y="162.2">J19</text>
<text x="263.7" y="163.5">IO_L10N_T1_AD11N_35</text>
<text x="263.7" y="166">IO_L11P_T1_SRCC_35</text>
<text x="307.7" y="166">IO_L22N_T3_AD7N_35</text>
<text x="307.9" y="163.5">IO_L22P_T3_AD7P_35</text>
<text x="331" y="162.2">L14</text>
<text x="331" y="164.7">L15</text>
<text x="331" y="167.3">M14</text>
<text x="85.3" y="168.9">U14</text>
<text x="85.3" y="171.4">U15</text>
<text x="85.3" y="173.9">U18</text>
<text x="92.3" y="170.1">IO_L11N_T1_SRCC_34</text>
<text x="92.3" y="172.7">IO_L12P_T1_MRCC_34</text>
<text x="127.5" y="170.1">IO_L24N_T3_34</text>
<text x="144.8" y="168.9">P15</text>
<text x="144.8" y="171.4">P16</text>
<text x="256.8" y="169.8">K17</text>
<text x="256.8" y="172.4">K18</text>
<text x="263.7" y="168.6">IO_L11N_T1_SRCC_35</text>
<text x="263.7" y="171.1">IO_L12P_T1_MRCC_35</text>
<text x="263.7" y="173.6">IO_L12N_T1_MRCC_35</text>
<text x="306.9" y="173.6">IO_L24P_T3_AD15P_35</text>
<text x="313.7" y="171.1">IO_L23N_T3_35</text>
<text x="313.8" y="168.6">IO_L23P_T3_35</text>
<text x="331" y="169.8">M15</text>
<text x="331" y="172.4">K16</text>
<text x="85.3" y="176.5">U19</text>
<text x="92.3" y="175.2">IO_L12N_T1_MRCC_34</text>
<text x="306.7" y="176.2">IO_L24N_T3_AD15N_35</text>
<text x="331" y="174.9">J16</text>
<text x="57.1" y="214.3">1</text>
<text x="59.2" y="215.5">E/D</text>
<text x="66.2" y="215.5">VDD</text>
<text x="71.1" y="214.3">4</text>
<text x="57.1" y="216.8">2</text>
<text x="59.2" y="218.1">GND</text>
<text x="66.2" y="218.1">OUT</text>
<text x="71.1" y="216.8">3</text>
</g>
<g font-size="1.8" fill="#00f">
<text x="228.5" y="111.2">PL_LED0</text>
<text x="228.5" y="113.7">PL_SW0</text>
<text x="170.1" y="118.8">PL_IO2</text>
<text x="228.5" y="118.8">PL_SW1</text>
<text x="170.1" y="121.3">PL_IO3</text>
<text x="63.4" y="131.5">DO2</text>
<text x="163.7" y="126.4">ADCPWR_EN</text>
<text x="228.5" y="129">PL_LED1</text>
<text x="63.4" y="154.4">DO0</text>
<text x="63.4" y="164.5">ADC_CLK</text>
<text x="63.4" y="172.1">PL_CLK</text>
<text x="63.4" y="174.7">PL_IO1</text>
<text x="87.5" y="216.6">PL_CLK</text>
</g>
</svg>
